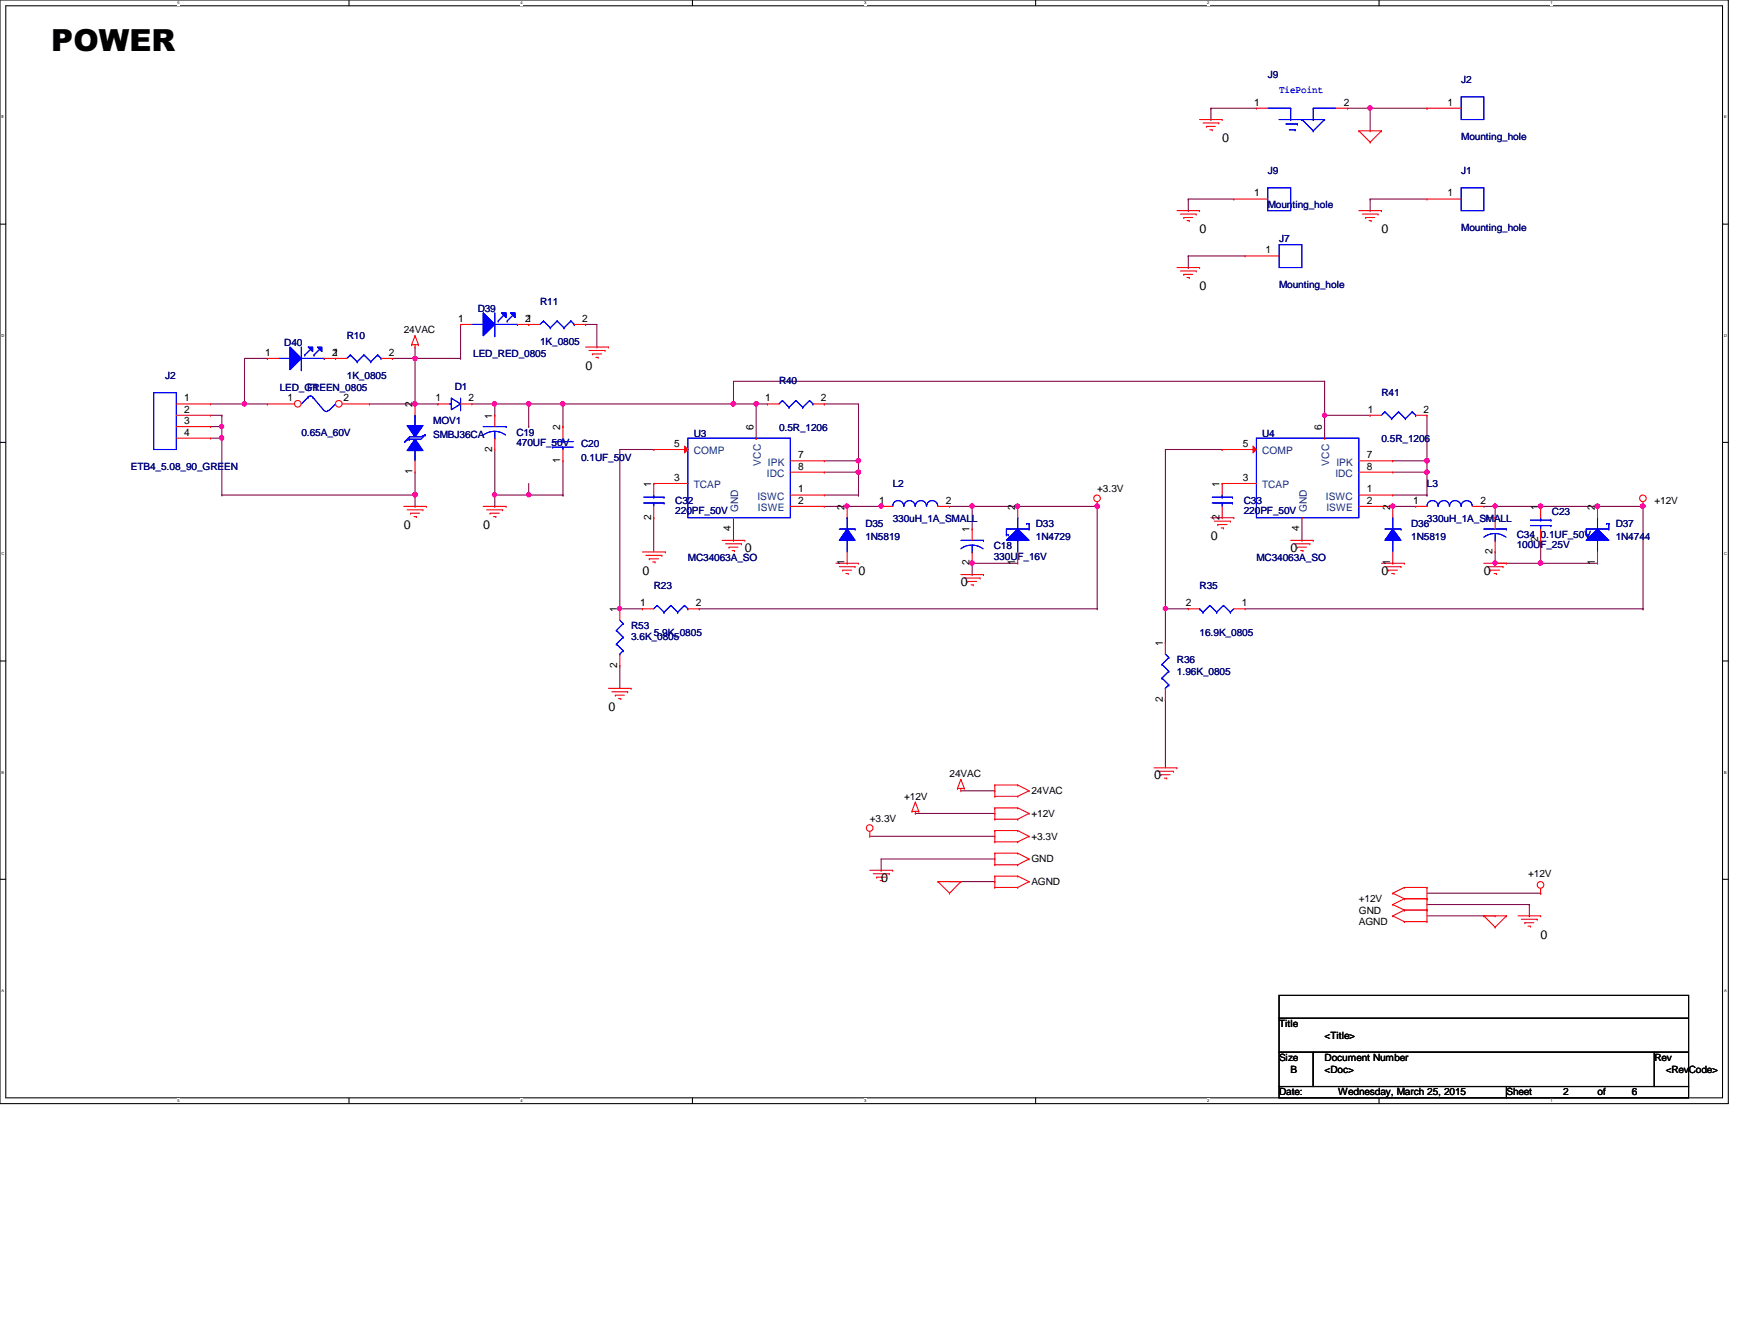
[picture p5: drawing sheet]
<svg xmlns="http://www.w3.org/2000/svg" width="279mm" height="216mm" viewBox="0 0 279 216" stroke-linecap="round" stroke-linejoin="round" font-family="sans-serif">
<path d="M0 0h278v177.4h-278zM.9 .9h276.2v175.6h-276.2z" fill="none" stroke="#000" stroke-width=".17"/>
<g fill="#fff">
<path d="M28.5 .1h.4v.7h-.4z"/>
<path d="M28.5 176.6h.4v.7h-.4z"/>
</g>
<path d="M56.1 0v.9M56.1 176.5v.9" fill="none" stroke="#000" stroke-width=".17"/>
<g fill="#fff">
<path d="M83.7 .1h.4v.7h-.4z"/>
<path d="M83.7 176.6h.4v.7h-.4z"/>
</g>
<path d="M111.4 0v.9M111.4 176.5v.9" fill="none" stroke="#000" stroke-width=".17"/>
<g fill="#fff">
<path d="M139 .1h.3v.7h-.3z"/>
<path d="M139 176.6h.3v.7h-.3z"/>
</g>
<path d="M166.6 0v.9M166.6 176.5v.9" fill="none" stroke="#000" stroke-width=".17"/>
<g fill="#fff">
<path d="M194.2 .1h.3v.7h-.3z"/>
<path d="M194.2 176.6h.3v.7h-.3z"/>
</g>
<path d="M221.8 0v.9M221.8 176.5v.9" fill="none" stroke="#000" stroke-width=".17"/>
<g fill="#fff">
<path d="M249.4 .1h.4v.7h-.4z"/>
<path d="M249.4 176.6h.4v.7h-.4z"/>
<path d="M.3 18.5h.4v.7h-.4z"/>
<path d="M277.3 18.5h.4v.7h-.4z"/>
<path d="M.3 53.6h.4v.7h-.4z"/>
<path d="M277.3 53.6h.5v.7h-.5z"/>
</g>
<path d="M0 36h.9M277.1 36h.9" fill="none" stroke="#000" stroke-width=".17"/>
<g fill="#fff">
<path d="M.3 88.6h.4v.8h-.4z"/>
<path d="M277.3 88.6h.5v.8h-.5z"/>
</g>
<path d="M0 71.1h.9M277.1 71.1h.9" fill="none" stroke="#000" stroke-width=".17"/>
<g fill="#fff">
<path d="M.3 123.8h.4v.7h-.4z"/>
<path d="M277.3 123.8h.4v.7h-.4z"/>
</g>
<path d="M0 106.3h.9M277.1 106.3h.9" fill="none" stroke="#000" stroke-width=".17"/>
<g fill="#fff">
<path d="M.3 158.9h.3v.7h-.3z"/>
<path d="M277.3 158.9h.4v.7h-.4z"/>
</g>
<path d="M0 141.4h.9M277.1 141.4h.9" fill="none" stroke="#000" stroke-width=".17"/>
<path d="M220.4 17.4h9.1M229.5 17.4h.1M33.9 66.8h1.8M35.7 66.8h.1M139.9 134.5h20.1M147.2 130.8h12.8M154.6 127.1h5.4M160 127.1h.1M160 134.5h.1M160 130.8h.1M229.5 143.6h18.3M247.8 143.6h.1" fill="none" stroke="#800040" stroke-width=".17"/>
<circle cx="220.4" cy="17.4" r=".36" fill="#f0f"/>
<circle cx="220.4" cy="17.4" r=".36" fill="none" stroke="#f0f" stroke-width=".17"/>
<path d="M216.7 17.4h3.7M220.4 17.4h.1M220.4 17.4v3.6M220.4 21h.1M39.3 57.6v7.3M39.3 64.9h.1M152.7 141.7h7.3M160 141.7h.1M229.5 147.2h11M240.5 147.2h.1" fill="none" stroke="#800040" stroke-width=".17"/>
<circle cx="39.3" cy="64.9" r=".35" fill="#f0f"/>
<circle cx="39.3" cy="64.9" r=".35" fill="none" stroke="#f0f" stroke-width=".17"/>
<g fill="none" stroke="#800040" stroke-width=".17">
<path d="M194.8 19.2h.1M194.8 17.4v1.8M191.1 33.9h.1M191.1 32v1.9M220.4 32h.1M220.4 32h9.1M39.3 57.6h3.7M43 57.6h.1M191.1 43h.1M191.1 41.1v1.9M33.9 64.9h9.1M39.3 64.9h.1"/>
<path d="M43 64.9h.1M75.9 64.9h3.7M79.6 64.9h.1M141.7 139.9h.1M141.7 138.1v1.8M229.5 145.4h16.5M246 145.4h.1"/>
</g>
<circle cx="79.5" cy="64.9" r=".35" fill="#f0f"/>
<circle cx="79.5" cy="64.9" r=".35" fill="none" stroke="#f0f" stroke-width=".17"/>
<path d="M138.1 79.6h.1M138.1 75.9v3.7M224 75.9h5.5M229.5 75.9h.1" fill="none" stroke="#800040" stroke-width=".17"/>
<circle cx="229.5" cy="75.9" r=".36" fill="#f0f"/>
<circle cx="229.5" cy="75.9" r=".36" fill="none" stroke="#f0f" stroke-width=".17"/>
<path d="M85 64.9h5.6M90.6 64.9h.1M138.1 74.1h.1M138.1 64.9v9.2" fill="none" stroke="#800040" stroke-width=".17"/>
<circle cx="138.1" cy="74.1" r=".37" fill="#f0f"/>
<circle cx="138.1" cy="74.1" r=".37" fill="none" stroke="#f0f" stroke-width=".17"/>
<path d="M90.6 68.6h.1M90.6 64.9v3.7M121.6 70.4h.1M121.6 64.9v5.5M213.1 70.4h.1M213.1 66.8v3.6M224 79.6h5.5M229.5 79.6h.1M132.6 81.4h3.7M136.3 81.4h.1M209.4 86.9h.1M209.4 83.2v3.7" fill="none" stroke="#800040" stroke-width=".17"/>
<circle cx="136.2" cy="81.4" r=".34" fill="#f0f"/>
<circle cx="136.2" cy="81.4" r=".34" fill="none" stroke="#f0f" stroke-width=".17"/>
<path d="M118 64.9h.1M118 61.3v3.6M132.6 79.6h5.5M138.1 79.6h.1M187.5 72.3h9.1M196.6 72.3h.1M229.5 74.1h.1M229.5 66.8v7.3" fill="none" stroke="#800040" stroke-width=".17"/>
<circle cx="229.5" cy="74.1" r=".37" fill="#f0f"/>
<circle cx="229.5" cy="74.1" r=".37" fill="none" stroke="#f0f" stroke-width=".17"/>
<path d="M132.6 75.9h5.5M138.1 75.9h.1M156.4 85h.1M156.4 81.4v3.6" fill="none" stroke="#800040" stroke-width=".17"/>
<circle cx="156.4" cy="81.4" r=".36" fill="#f0f"/>
<circle cx="156.4" cy="81.4" r=".36" fill="none" stroke="#f0f" stroke-width=".17"/>
<path d="M90.6 64.9h27.4M118 64.9h.1" fill="none" stroke="#800040" stroke-width=".17"/>
<circle cx="90.5" cy="64.9" r=".35" fill="#f0f"/>
<circle cx="90.5" cy="64.9" r=".35" fill="none" stroke="#f0f" stroke-width=".17"/>
<circle cx="117.9" cy="64.9" r=".35" fill="#f0f"/>
<circle cx="117.9" cy="64.9" r=".35" fill="none" stroke="#f0f" stroke-width=".17"/>
<path d="M240.5 81.4h7.3M247.8 81.4h.1" fill="none" stroke="#800040" stroke-width=".17"/>
<circle cx="247.8" cy="81.4" r=".36" fill="#f0f"/>
<circle cx="247.8" cy="81.4" r=".36" fill="none" stroke="#f0f" stroke-width=".17"/>
<path d="M118 86.9h.1M118 83.2v3.7M156.4 81.4h7.3M163.7 81.4h.1" fill="none" stroke="#800040" stroke-width=".17"/>
<circle cx="163.7" cy="81.4" r=".34" fill="#f0f"/>
<circle cx="163.7" cy="81.4" r=".34" fill="none" stroke="#f0f" stroke-width=".17"/>
<path d="M118 64.9h3.6M121.6 64.9h.1M132.6 74.1h5.5M138.1 74.1h.1" fill="none" stroke="#800040" stroke-width=".17"/>
<circle cx="121.6" cy="64.9" r=".35" fill="#f0f"/>
<circle cx="121.6" cy="64.9" r=".35" fill="none" stroke="#f0f" stroke-width=".17"/>
<path d="M213.1 66.8h.1M213.1 61.3v5.5M264.3 97.9h.1M264.3 81.4v16.5" fill="none" stroke="#800040" stroke-width=".17"/>
<circle cx="264.2" cy="81.4" r=".34" fill="#f0f"/>
<circle cx="264.2" cy="81.4" r=".34" fill="none" stroke="#f0f" stroke-width=".17"/>
<path d="M66.8 64.9h3.6M70.4 64.9h.1M118 61.3h95.1M213.1 61.3h.1M224 74.1h5.5M229.5 74.1h.1M240.5 83.2h.1M240.5 81.4v1.8" fill="none" stroke="#800040" stroke-width=".17"/>
<circle cx="66.7" cy="64.9" r=".35" fill="#f0f"/>
<circle cx="66.7" cy="64.9" r=".35" fill="none" stroke="#f0f" stroke-width=".17"/>
<path d="M79.6 79.6h5.4M85 79.6h.1" fill="none" stroke="#800040" stroke-width=".17"/>
<circle cx="79.5" cy="79.5" r=".34" fill="#f0f"/>
<circle cx="79.5" cy="79.5" r=".34" fill="none" stroke="#f0f" stroke-width=".17"/>
<circle cx="85" cy="79.5" r=".34" fill="#f0f"/>
<circle cx="85" cy="79.5" r=".34" fill="none" stroke="#f0f" stroke-width=".17"/>
<path d="M79.6 64.9h5.4M85 64.9h.1M132.6 64.9h.1M132.6 64.9h5.5" fill="none" stroke="#800040" stroke-width=".17"/>
<circle cx="85" cy="64.9" r=".35" fill="#f0f"/>
<circle cx="85" cy="64.9" r=".35" fill="none" stroke="#f0f" stroke-width=".17"/>
<path d="M79.6 66.8h.1M79.6 64.9v1.9M85 68.6h.1M85 64.9v3.7M213.1 66.8h7.3M220.4 66.8h.1M229.5 75.9h.1M229.5 74.1v1.8M99.7 97.9h3.6M103.3 97.9h.1M152.7 81.4h3.7M156.4 81.4h.1" fill="none" stroke="#800040" stroke-width=".17"/>
<circle cx="213.1" cy="66.8" r=".34" fill="#f0f"/>
<circle cx="213.1" cy="66.8" r=".34" fill="none" stroke="#f0f" stroke-width=".17"/>
<path d="M99.7 72.3v25.6M99.7 97.9h.1M112.5 97.9h.1M112.5 97.9h64" fill="none" stroke="#800040" stroke-width=".17"/>
<circle cx="99.6" cy="97.8" r=".34" fill="#f0f"/>
<circle cx="99.6" cy="97.8" r=".34" fill="none" stroke="#f0f" stroke-width=".17"/>
<path d="M156.4 92.4h.1M156.4 90.6v1.8M176.5 97.9h.1M176.5 81.4v16.5" fill="none" stroke="#800040" stroke-width=".17"/>
<circle cx="176.5" cy="81.4" r=".34" fill="#f0f"/>
<circle cx="176.5" cy="81.4" r=".34" fill="none" stroke="#f0f" stroke-width=".17"/>
<path d="M121.6 64.9h1.8M123.4 64.9h.1M238.7 81.4h1.8M240.5 81.4h.1" fill="none" stroke="#800040" stroke-width=".17"/>
<circle cx="240.5" cy="81.4" r=".34" fill="#f0f"/>
<circle cx="240.5" cy="81.4" r=".34" fill="none" stroke="#f0f" stroke-width=".17"/>
<path d="M99.7 72.3h5.5M105.2 72.3h.1M138.1 75.9h.1M138.1 74.1v1.8M229.5 79.6h.1M229.5 75.9v3.7M240.5 90.6h.1M240.5 88.7v1.9" fill="none" stroke="#800040" stroke-width=".17"/>
<circle cx="138.1" cy="75.9" r=".36" fill="#f0f"/>
<circle cx="138.1" cy="75.9" r=".36" fill="none" stroke="#f0f" stroke-width=".17"/>
<path d="M63.1 57.6h.1M63.1 57.6h3.7M66.8 57.6h.1M66.8 55.8v1.8" fill="none" stroke="#800040" stroke-width=".17"/>
<circle cx="66.8" cy="57.6" r=".34" fill="#f0f"/>
<circle cx="66.8" cy="57.6" r=".34" fill="none" stroke="#f0f" stroke-width=".17"/>
<path d="M66.8 57.6v7.3M35.7 79.6h31.1M66.8 64.9h.1M66.8 79.6h.1" fill="none" stroke="#800040" stroke-width=".17"/>
<circle cx="66.8" cy="79.5" r=".34" fill="#f0f"/>
<circle cx="66.8" cy="79.5" r=".34" fill="none" stroke="#f0f" stroke-width=".17"/>
<path d="M35.7 68.6h.1M35.7 66.8v1.8M85 79.6h.1M85 77.7v1.9" fill="none" stroke="#800040" stroke-width=".17"/>
<circle cx="35.6" cy="68.6" r=".34" fill="#f0f"/>
<circle cx="35.6" cy="68.6" r=".34" fill="none" stroke="#f0f" stroke-width=".17"/>
<path d="M220.4 33.9h.1M220.4 32v1.9M66.8 79.6h.1M66.8 75.9v3.7M85 79.6h5.6M90.6 79.6h.1M90.6 74.1v5.5M247.8 90.6h.1M247.8 90.6h9.2" fill="none" stroke="#800040" stroke-width=".17"/>
<circle cx="66.8" cy="79.5" r=".34" fill="#f0f"/>
<circle cx="66.8" cy="79.5" r=".34" fill="none" stroke="#f0f" stroke-width=".17"/>
<path d="M194.8 17.4h.1M194.8 17.4h7.3M79.6 79.6h.1M79.6 72.3v9.1M79.6 81.4h.1M156.4 90.6h.1M156.4 90.6h7.3M141.7 138.1h18.3M160 138.1h.1" fill="none" stroke="#800040" stroke-width=".17"/>
<circle cx="156.4" cy="90.5" r=".36" fill="#f0f"/>
<circle cx="156.4" cy="90.5" r=".36" fill="none" stroke="#f0f" stroke-width=".17"/>
<g fill="none" stroke="#800040" stroke-width=".17">
<path d="M191.1 32h.1M191.1 32h7.4M66.8 57.6h7.3M74.1 57.6h.1M74.1 52.2h.1M74.1 52.2v5.4M94.2 52.2h.1M94.2 52.2h1.8v3.6M96 55.8h.1M191.1 41.1h.1M191.1 41.1h9.2M33.9 68.6h1.8"/>
<path d="M33.9 70.4h1.8M35.7 68.6h.1M35.7 70.4h.1M35.7 68.6v1.8M66.8 79.6v1.8M66.8 81.4h.1M246 147.2h.1M246 145.4v1.8"/>
</g>
<circle cx="35.6" cy="70.4" r=".34" fill="#f0f"/>
<circle cx="35.6" cy="70.4" r=".34" fill="none" stroke="#f0f" stroke-width=".17"/>
<path d="M35.7 79.6h.1M35.7 70.4v9.2M187.5 72.3v25.6M187.5 97.9h.1" fill="none" stroke="#800040" stroke-width=".17"/>
<circle cx="187.4" cy="97.8" r=".34" fill="#f0f"/>
<circle cx="187.4" cy="97.8" r=".34" fill="none" stroke="#f0f" stroke-width=".17"/>
<path d="M59.4 64.9h7.4M66.8 64.9h.1M163.7 81.4h12.8M176.5 81.4h.1M187.5 97.9h.1M187.5 97.9h3.6M187.5 97.9v5.4M99.7 107h.1M99.7 107v3.7M187.5 103.3h.1M187.5 112.5h.1M187.5 112.5v10.9" fill="none" stroke="#800040" stroke-width=".17"/>
<circle cx="176.5" cy="81.4" r=".34" fill="#f0f"/>
<circle cx="176.5" cy="81.4" r=".34" fill="none" stroke="#f0f" stroke-width=".17"/>
<path d="M105.2 83.2h.1M105.2 83.2v5.5M224 81.4h.1M224 81.4h3.7" fill="none" stroke="#800040" stroke-width=".17"/>
<circle cx="224" cy="81.4" r=".34" fill="#f0f"/>
<circle cx="224" cy="81.4" r=".34" fill="none" stroke="#f0f" stroke-width=".17"/>
<path d="M136.3 81.4h5.4M141.7 81.4h.1" fill="none" stroke="#800040" stroke-width=".17"/>
<circle cx="141.7" cy="81.4" r=".34" fill="#f0f"/>
<circle cx="141.7" cy="81.4" r=".34" fill="none" stroke="#f0f" stroke-width=".17"/>
<path d="M257 81.4h7.3M264.3 81.4h.1" fill="none" stroke="#800040" stroke-width=".17"/>
<circle cx="264.2" cy="81.4" r=".34" fill="#f0f"/>
<circle cx="264.2" cy="81.4" r=".34" fill="none" stroke="#f0f" stroke-width=".17"/>
<path d="M200.3 97.9h64M247.8 81.4h9.2M257 81.4h.1M264.3 97.9h.1" fill="none" stroke="#800040" stroke-width=".17"/>
<circle cx="256.9" cy="81.4" r=".36" fill="#f0f"/>
<circle cx="256.9" cy="81.4" r=".36" fill="none" stroke="#f0f" stroke-width=".17"/>
<path d="M247.8 90.6h.1M247.8 86.9v3.7" fill="none" stroke="#800040" stroke-width=".17"/>
<circle cx="247.8" cy="90.5" r=".36" fill="#f0f"/>
<circle cx="247.8" cy="90.5" r=".36" fill="none" stroke="#f0f" stroke-width=".17"/>
<path d="M240.5 90.6h.1M240.5 90.6h7.3" fill="none" stroke="#800040" stroke-width=".17"/>
<circle cx="240.5" cy="90.5" r=".34" fill="#f0f"/>
<circle cx="240.5" cy="90.5" r=".34" fill="none" stroke="#f0f" stroke-width=".17"/>
<g fill="none" stroke="#f00" stroke-width=".17">
<path d="M193 19.2h3.6M193.5 19.8h2.5M196 19.8h.1M196.6 19.2h.1M189.3 33.9h3.7M189.9 34.4h2.5M190.4 35h.1M190.4 35h1.5M190.9 35.5h.4M191.3 35.5h.1M192.4 34.4h.1M193 33.9h.1"/>
<path d="M194.1 20.3h.1M194.1 20.3h1.4M194.6 20.9h.4M195 20.9h.1M218.6 21h.1M218.6 33.9h3.6M218.6 21h3.6M218.6 21l1.8 1.9M219.1 34.4h2.6M219.7 35h.1M219.7 35h1.4M220.2 35.5h.4"/>
<path d="M220.4 22.9h.1M220.6 35.5h.1M221.7 34.4h.1M222.2 33.9h.1M222.2 21h.1M222.2 21l-1.8 1.9M66.2 55.4h.1M66.2 55.4h1.1M66.8 55.8h.1M66.8 54h.1M66.8 55.4v.4M66.8 54l-.6 1.4"/>
<path d="M66.8 54l.5 1.4M67.3 55.4h.1M94.2 55.8h3.7M94.7 56.3h2.6M95.3 56.9h.1M95.3 56.9h1.5M95.8 57.4h.4M96.2 57.4h.1M97.3 56.3h.1M97.9 55.8h.1M189.3 43h3.7M189.9 43.6h2.5"/>
<path d="M190.4 44.1h.1M190.4 44.1h1.5M190.9 44.6h.4M191.3 44.6h.1M192.4 43.6h.1M193 43h.1M64.9 81.4h3.7M65.5 82h2.5M66 82.5h.1M66 82.5h1.5M66.6 83.1h.4M67 83.1h.1"/>
<path d="M68 82h.1M68.6 81.4h.1M77.7 81.4h3.7M78.3 82h2.6M78.8 82.5h.1M78.8 82.5h1.5M79.4 83.1h.4M79.8 83.1h.1M80.9 82h.1M81.4 81.4h.1M103.3 88.7h3.7M103.9 89.3h2.6"/>
<path d="M104.4 89.8h.1M104.4 89.8h1.5M105 90.3h.4M105.4 90.3h.1M106.5 89.3h.1M107 88.7h.1M116.2 86.9h3.6M116.7 87.4h2.6M117.3 88h.1M117.3 88h1.4M117.8 88.5h.4M118.2 88.5h.1"/>
<path d="M119.3 87.4h.1M119.8 86.9h.1M134.5 90.6h3.6M135 91.1h2.5M135.6 91.7h.1M135.6 91.7h1.4M136.1 92.2h.3M136.4 92.2h.1M137.5 91.1h.1M138.1 90.6h.1M154.6 92.4h3.6M155.1 92.9h2.5"/>
<path d="M155.7 93.5h.1M155.7 93.5h1.4M156.2 94h.3M156.5 94h.1M157.6 92.9h.1M158.2 92.4h.1M176.5 81.4h.1M176.5 80.7v.7M194.8 83.2h3.7M195.3 83.8h2.6M195.9 84.3h.1M195.9 84.3h1.5"/>
<path d="M196.4 84.9h.4M196.8 84.9h.1M197.9 83.8h.1M198.5 83.2h.1M207.6 86.9h3.6M208.2 87.4h2.5M208.7 88h.1M208.7 88h1.4M209.2 88.5h.4M209.6 88.5h.1M210.7 87.4h.1M211.2 86.9h.1"/>
<path d="M222.2 90.6h3.7M222.8 91.1h2.5M223.3 91.7h.1M223.3 91.7h1.5M223.9 92.2h.3M224.2 92.2h.1M225.3 91.1h.1M225.9 90.6h.1M238.7 90.6h3.6M239.2 91.1h2.6M239.8 91.7h.1M239.8 91.7h1.4"/>
<path d="M240.3 92.2h.4M240.7 92.2h.1M241.8 91.1h.1M242.3 90.6h.1M264.3 81.4h.1M264.3 80.7v.7M97.9 110.7h3.6M98.4 111.2h2.6M99 111.8h.1M99 111.8h1.4M99.5 112.3h.4M99.9 112.3h.1"/>
<path d="M101 111.2h.1M101.5 110.7h.1M139.9 134.5h.1M139.9 139.9h3.7M139.9 133.7v.8M143.6 139.9h.1M146.7 130.4h.1M146.7 130.4h1.1M147.2 130.8h.1M147.2 128.9h.1M147.2 130.4v.4M147.2 128.9l-.5 1.5"/>
<path d="M147.2 128.9l.6 1.5M147.8 130.4h.1M154 126.7h.1M154 126.7h1.1M154.6 127.1h.1M154.6 125.3h.1M154.6 126.7v.4M154.6 125.3l-.6 1.4M154.6 125.3l.5 1.4M155.1 126.7h.1M160 133.5h.1M160 135.3h.1"/>
<path d="M160 129.9h.1M160 131.7h.1M160 126.2h.1M160 128h.1M160 137.2h.1M160 139h.1M160 133.5h3.7M160 126.2v1.8M160 129.9v1.8M160 133.5v1.8M160 137.2v1.8M160 135.3h3.7"/>
<path d="M160 129.9h3.7M160 131.7h3.7M160 126.2h3.7M160 128h3.7M160 137.2h3.7M160 139h3.7M163.7 133.5h.1M163.7 135.3h.1M163.7 129.9h.1M163.7 131.7h.1M163.7 126.2h.1M163.7 128h.1"/>
<path d="M163.7 137.2h.1M163.7 139h.1M163.7 133.5l1.8 1M163.7 129.9l1.8 .9M163.7 126.2l1.8 .9M163.7 137.2l1.8 .9M165.5 134.5h.1M165.5 130.8h.1M165.5 127.1h.1M165.5 138.1h.1M165.5 134.5l-1.8 .8M165.5 130.8l-1.8 .9"/>
<path d="M165.5 127.1l-1.8 .9M165.5 138.1l-1.8 .9M185.6 123.4h3.7M186.2 124h2.6M186.7 124.5h.1M186.7 124.5h1.5M187.3 125.1h.4M187.7 125.1h.1M188.8 124h.1M189.3 123.4h.1M140.5 140.5h2.5M141 141h.1"/>
<path d="M141 141h1.5M141.6 141.6h.3M141.9 141.6h.1M143 140.5h.1M150.9 141.7h.1M150.9 141.7h3.7M150.9 141.7l1.8 1.9M152.7 143.6h.1M154.6 141.7h.1M154.6 141.7l-1.9 1.9M160 140.8h.1M160 142.7h.1"/>
<path d="M160 140.8v1.9M160 142.7h3.7M160 140.8h3.7M163.7 140.8h.1M163.7 142.7h.1M163.7 140.8l1.8 .9M165.5 141.7h.1M165.5 141.7l-1.8 1M224 143.6h.1M224 147.2h.1M224 145.4h.1M224 143.6l1.9 .9"/>
<path d="M224 147.2l1.9 1M224 145.4l1.9 .9M225.9 142.7h.1M225.9 144.5h.1M225.9 146.3h.1M225.9 148.2h.1M225.9 142.7l-1.9 .9M225.9 142.7h3.6M225.9 144.5h3.6M225.9 146.3l-1.9 .9M225.9 146.3h3.6M225.9 148.2h3.6"/>
<path d="M225.9 144.5l-1.9 .9M229.5 142.7h.1M229.5 144.5h.1M229.5 146.3h.1M229.5 148.2h.1M229.5 142.7v5.5M238.7 147.2h.1M238.7 147.2h3.6M238.7 147.2l1.8 1.9M240.5 149.1h.1M242.3 147.2h.1M242.3 147.2l-1.8 1.9"/>
<path d="M244.2 147.2h3.6M244.7 147.8h2.6M245.3 148.3h.1M245.3 148.3h1.4M245.8 148.9h.4M246.2 148.9h.1M247.3 147.8h.1M247.8 147.2h.1M247.8 143.6h.1M247.8 142.8v.8"/>
<circle cx="176.5" cy="80.1" r=".54"/>
<circle cx="264.3" cy="80.1" r=".54"/>
<circle cx="139.9" cy="133.1" r=".54"/>
<circle cx="247.8" cy="142.3" r=".54"/>
</g>
<path d="M205.7 160h65.9v3.7h-65.9zM205.7 163.7h65.9v5.5h-65.9zM205.7 169.2h5.5v5.5h-5.5zM205.7 174.7h36.6v1.8h-36.6zM211.2 169.2h54.9v5.5h-54.9zM242.3 174.7h29.3v1.8h-29.3zM266.1 169.2h5.5v5.5h-5.5z" fill="none" stroke="#000" stroke-width=".17"/>
<path d="M202.1 70.4h16.5v12.8h-16.5z" fill="none" stroke="#00f" stroke-width=".17"/>
<path d="M201.5 71.7l.6 .6-.6 .5z" fill="#f00"/>
<g fill="none" stroke="#f00" stroke-width=".17">
<path d="M28.4 64.9h5.5M28.4 66.8h5.5M28.4 68.6h5.5M28.4 70.4h5.5M33.9 64.9h.1M33.9 66.8h.1M33.9 68.6h.1M33.9 70.4h.1M123.4 64.9h.1M123.4 64.9h1.9M130.8 64.9h1.8M132.6 64.9h.1"/>
<path d="M196.6 72.3h.1M196.6 77.7h.1M196.6 72.3h5.5M196.6 77.7h5.5M201.5 71.7l.6 .6-.6 .5zM213.1 70.4h.1M218.6 74.1h5.4M218.6 75.9h5.4M218.6 79.6h5.4M224 74.1h.1M224 75.9h.1M224 79.6h.1"/>
<path d="M209.4 83.2h.1M218.6 81.4h5.4M224 81.4h.1M240.5 83.2h.1M240.5 88.7h.1M240.5 83.2v1.8M240.5 86.9v1.8"/>
</g>
<g fill="none" stroke="#00f" stroke-width=".17">
<path d="M24.7 63.1h3.7v9.2h-3.7zM110.7 70.4h16.4v12.8h-16.4zM125.9 64.4h.1M125.9 64.4l-.6 .5M125.9 64.4l1 1.1M126.9 65.5h.1M128 64.4h.1M128 64.4l-1.1 1.1M128 64.4l1.1 1.1M129.1 65.5h.1M130.2 64.4h.1M130.2 64.4l-1.1 1.1"/>
<path d="M130.2 64.4l.6 .5M130.8 64.9h.1M238.7 85h3.6M240.5 86.9h.1M240.5 85.8l.7 .1 1 .5M240.5 85.8l-.8 .1-1 .5M240.5 85.8v1.1M242.3 85h.1"/>
</g>
<path d="M110.1 71.7l.6 .6-.6 .5z" fill="#f00"/>
<g fill="none" stroke="#f00" stroke-width=".17">
<path d="M70.4 64.9h.1M70.4 64.9h1.9M74.1 64.9h1.8M75.9 64.9h.1M105.2 72.3h.1M105.2 77.7h.1M105.2 72.3h5.5M105.2 77.7h5.5M110.1 71.7l.6 .6-.6 .5zM121.6 70.4h.1M127.1 74.1h5.5M127.1 75.9h5.5"/>
<path d="M127.1 79.6h5.5M132.6 74.1h.1M132.6 75.9h.1M132.6 79.6h.1M99.7 97.9h.1M99.7 97.9v1.8M103.3 97.9h.1M103.3 97.9h1.9M110.7 97.9h1.8M112.5 97.9h.1M118 83.2h.1M127.1 81.4h5.5"/>
<path d="M132.6 81.4h.1M141.7 81.4h.1M141.7 81.4h1.9M150.9 81.4h1.8M152.7 81.4h.1M99.7 107h.1M99.7 105.2v1.8"/>
</g>
<g fill="none" stroke="#00f" stroke-width=".17">
<path d="M72.3 64.9h.3M72.6 64l1.5 .9-1.5 1zM72.6 64.9h.1M74.1 65.9h.1M74.1 64v1.9M99.7 99.7l.5 .5M105.7 97.3h.1M105.7 97.3l-.5 .6M105.7 97.3l1.1 1.1M106.8 98.4h.1M107.9 97.3h.1M107.9 97.3l-1.1 1.1"/>
<path d="M107.9 97.3l1.1 1.1M109 98.4h.1M110.1 97.3h.1M110.1 97.3l-1.1 1.1M110.1 97.3l.6 .6M110.7 97.9h.1M145.4 81.4a.89 .89 0 0 0-.9-.9 .89 .89 0 0 0-.9 .9M147.2 81.4a.89 .89 0 0 0-.9-.9 .89 .89 0 0 0-.9 .9M149 81.4a.89 .89 0 0 0-.9-.9 .89 .89 0 0 0-.9 .9M150.8 81.4a.89 .89 0 0 0-.9-.9 .89 .89 0 0 0-.8 .9M99.1 101.3h.1M99.1 103.5h.1"/>
<path d="M99.1 101.3l1.1 1.1M99.1 103.5l1.1 1.1M99.7 105.2h.1M100.2 100.2h.1M100.2 102.4h.1M100.2 104.6h.1M100.2 100.2l-1.1 1.1M100.2 102.4l-1.1 1.1M100.2 104.6l-.5 .6"/>
</g>
<path d="M46.7 55.8l1.8 1.8-1.8 1.8z" fill="#00f"/>
<path d="M46.7 55.8l1.8 1.8-1.8 1.8z" fill="none" stroke="#00f" stroke-width=".17"/>
<path d="M49.6 55.8h.7v.7z" fill="#00f"/>
<path d="M49.6 55.8h.7v.7z" fill="none" stroke="#00f" stroke-width=".17"/>
<path d="M51.1 55.8h.7v.7z" fill="#00f"/>
<path d="M44.8 57.6h1.9M46.7 57.6h.1M48.5 59.4h.1M48.5 55.8v3.6M48.5 57.6h3.7M49 57.1h.1M50 56.2l-1 .9M50.5 57.1h.1M51.1 55.8h.7v.7zM51.4 56.2l-.9 .9M52.2 57.6h.1" fill="none" stroke="#00f" stroke-width=".17"/>
<path d="M46.7 55.8l1.8 1.8-1.8 1.8z" fill="#00f"/>
<path d="M46.7 55.8l1.8 1.8-1.8 1.8z" fill="none" stroke="#00f" stroke-width=".17"/>
<path d="M49.6 55.8h.7v.7z" fill="#00f"/>
<path d="M49.6 55.8h.7v.7z" fill="none" stroke="#00f" stroke-width=".17"/>
<path d="M51.1 55.8h.7v.7z" fill="#00f"/>
<g fill="none" stroke="#00f" stroke-width=".17">
<path d="M203.9 17.4h3.7M205.7 19.2h7.4M206.8 19.9h1.9M207.6 17.4h.1M207.6 19.2h.1M207.6 17.4v1.8M208.7 19.9h.1M209.4 19.2h.1M209.4 19.2l1.8 1.8M211.2 17.4h.1M211.2 19.2h.1M211.2 17.4h3.7"/>
<path d="M211.2 17.4v1.8M213.1 19.2h.1M213.1 19.2l-1.9 1.8M203.9 30.2h3.7v3.7h-3.7zM207.4 20.9h.9M208.3 20.9h.1M211.2 21h.1M44.8 57.6h1.9M46.7 57.6h.1M48.5 59.4h.1M48.5 55.8v3.6M48.5 57.6h3.7"/>
<path d="M49 57.1h.1M50 56.2l-1 .9M50.5 57.1h.1M51.1 55.8h.7v.7zM51.4 56.2l-.9 .9M52.2 57.6h.1M87.4 51.6h.1M87.4 51.6l-.5 .6M87.4 51.6l1.1 1.1M88.5 52.7h.1M89.6 51.6h.1M89.6 51.6l-1.1 1.1"/>
<path d="M89.6 51.6l1.1 1.1M90.7 52.7h.1M91.8 51.6h.1M91.8 51.6l-1.1 1.1M91.8 51.6l.6 .6M92.4 52.2h.1M66.8 72.3h.1M66.8 66.8h.1M66.8 66.8v1.8M66.8 72.3v1.8M88.9 71h.1M88.9 71.9h.1"/>
<path d="M88.9 71h3.3M88.9 71.9h3.3M90.6 71.9h.1M90.6 71h.1M90.6 70.4v.6M90.6 71.9v.4M103.5 79.9h3.3M105.2 79.9h.1M105.2 79.6v.3M106.8 79.9h.1M103.5 80.9h3.3M105.2 80.9h.1"/>
<path d="M105.2 80.9v.5M106.8 80.9h.1M154.6 86.9h3.6M156.4 88.7h.1M156.4 87.6l.7 .1 1 .5M156.4 87.6l-1.2 .2-.6 .4M156.4 87.6v1.1M158.2 86.9h.1M231.3 81.4a.89 .89 0 0 0-.9-.9 .89 .89 0 0 0-.9 .9M233.1 81.4a.89 .89 0 0 0-.9-.9 .89 .89 0 0 0-.8 .9M235 81.4a.91 .91 0 0 0-.9-.9 .91 .91 0 0 0-.9 .9M236.8 81.4a.89 .89 0 0 0-.9-.9 .89 .89 0 0 0-.9 .9"/>
<path d="M246.2 84.5h3.3M246.2 83.6h3.3M247.8 83.6h.1M247.8 84.5h.1M247.8 83.2v.4M247.8 84.5v.5M249.5 84.5h.1M249.5 83.6h.1"/>
</g>
<g fill="none" stroke="#f00" stroke-width=".17">
<path d="M202.1 17.4h.1M202.1 17.4h1.8M214.9 17.4h1.8M216.7 17.4h.1M198.5 32h.1M198.5 32h5.4M43 57.6h.1M43 57.6h1.8M52.2 57.6h1.8M54 57.6h.1M85 52.2h.1M85 52.2h1.9"/>
<path d="M92.4 52.2h1.8M94.2 52.2h.1M90.6 74.1h.1M90.6 68.6h.1M90.6 68.6v1.8M90.6 72.3v1.8M105.2 77.7h.1M105.2 77.7v1.9M105.2 83.2h.1M105.2 81.4v1.8M156.4 85h.1M156.4 90.6h.1"/>
<path d="M156.4 85v1.9M156.4 88.7v1.9M227.7 81.4h.1M227.7 81.4h1.8M236.9 81.4h1.8M238.7 81.4h.1M247.8 81.4h.1M247.8 86.9h.1M247.8 81.4v1.8M247.8 85v1.9"/>
</g>
<path d="M66.8 70.6l1.2 1.8h-2.5z" fill-rule="evenodd" fill="#00f"/>
<path d="M66.8 70.6l1.2 1.8h-2.5z" fill="none" stroke="#00f" stroke-width=".17"/>
<path d="M65.5 68.4h2.5l-1.2 1.8z" fill-rule="evenodd" fill="#00f"/>
<g fill="none" stroke="#00f" stroke-width=".17">
<path d="M65.1 71h.1M65.5 68.4h2.5l-1.2 1.8zM65.9 70.2h.1M65.9 70.6h.1M65.9 70.2l-.8 .8M65.9 70.6l-.8 .4M66.8 72.3h.1M66.8 66.8h.1M66.8 66.8v1.8M66.8 72.3v1.8M68.4 69.9h.1M68.4 69.9l-.7 .3h-1.8"/>
<path d="M68.4 69.9l-.7 .7h-1.8"/>
</g>
<path d="M66.8 70.6l1.2 1.8h-2.5z" fill-rule="evenodd" fill="#00f"/>
<path d="M66.8 70.6l1.2 1.8h-2.5z" fill="none" stroke="#00f" stroke-width=".17"/>
<path d="M65.5 68.4h2.5l-1.2 1.8z" fill-rule="evenodd" fill="#00f"/>
<g fill="none" stroke="#00f" stroke-width=".17">
<path d="M65.1 71h.1M65.5 68.4h2.5l-1.2 1.8zM65.9 70.2h.1M65.9 70.6h.1M65.9 70.2l-.8 .8M65.9 70.6l-.8 .4M68.4 69.9h.1M68.4 69.9l-.7 .3h-1.8M68.4 69.9l-.7 .7h-1.8M195 79.9h3.2M196.6 79.9h.1M196.6 79.6v.3"/>
<path d="M198.2 79.9h.1M135 85h2.5M136.3 86.9h.1M136.3 83.2h.1M136.3 83.2v1.8M136.3 86.9v1.8M137.5 85h.1M195 80.9h3.2M196.6 80.9h.1M196.6 80.9v.5M198.2 80.9h.1"/>
</g>
<path d="M66.8 75.9h.1M66.8 64.9h.1M66.8 64.9v1.9M66.8 74.1v1.8M196.6 77.7h.1M196.6 77.7v1.9M196.6 83.2h.1M196.6 81.4v1.8" fill="none" stroke="#f00" stroke-width=".17"/>
<path d="M136.3 85l1.2 1.9h-2.5z" fill-rule="evenodd" fill="#00f"/>
<path d="M135 85h2.5M136.3 85l1.2 1.9h-2.5zM136.3 86.9h.1M136.3 83.2h.1M136.3 83.2v1.8M136.3 86.9v1.8M137.5 85h.1" fill="none" stroke="#00f" stroke-width=".17"/>
<path d="M136.3 85l1.2 1.9h-2.5z" fill-rule="evenodd" fill="#00f"/>
<path d="M136.3 85l1.2 1.9h-2.5z" fill="none" stroke="#00f" stroke-width=".17"/>
<path d="M136.3 90.6h.1M136.3 81.4h.1M136.3 81.4v1.8M136.3 88.7v1.9" fill="none" stroke="#f00" stroke-width=".17"/>
<path d="M77.7 50.3l1.9 1.9-1.9 1.8z" fill="#00f"/>
<path d="M77.7 50.3l1.9 1.9-1.9 1.8z" fill="none" stroke="#00f" stroke-width=".17"/>
<path d="M80.7 50.3h.7v.8z" fill="#00f"/>
<path d="M80.7 50.3h.7v.8z" fill="none" stroke="#00f" stroke-width=".17"/>
<path d="M82.1 50.3h.7v.8z" fill="#00f"/>
<path d="M75.9 52.2h1.8M77.7 52.2h.1M79.6 54h.1M79.6 50.3v3.7M79.6 52.2h3.6M80.1 51.6h.1M81 50.7l-.9 .9M81.6 51.6h.1M82.1 50.3h.7v.8zM82.5 50.7l-.9 .9M83.2 52.2h.1" fill="none" stroke="#00f" stroke-width=".17"/>
<path d="M77.7 50.3l1.9 1.9-1.9 1.8z" fill="#00f"/>
<path d="M77.7 50.3l1.9 1.9-1.9 1.8z" fill="none" stroke="#00f" stroke-width=".17"/>
<path d="M80.7 50.3h.7v.8z" fill="#00f"/>
<path d="M80.7 50.3h.7v.8z" fill="none" stroke="#00f" stroke-width=".17"/>
<path d="M82.1 50.3h.7v.8z" fill="#00f"/>
<g fill="none" stroke="#00f" stroke-width=".17">
<path d="M75.9 52.2h1.8M77.7 52.2h.1M79.6 54h.1M79.6 50.3v3.7M79.6 52.2h3.6M80.1 51.6h.1M81 50.7l-.9 .9M81.6 51.6h.1M82.1 50.3h.7v.8zM82.5 50.7l-.9 .9M83.2 52.2h.1M49.5 63.8l.4-.1 .4 .1"/>
<path d="M49.6 63.8h.1M49.6 63.8l-1.1 1.1M50.3 63.8h.1M50.3 63.8l1.9 2.2M52.8 66l-.3 .2-.3-.2M54 64.9h.1M54 64.9l-1.1 1.1M193 97.9h.1M193 97.9l.5 .5M193.5 98.4h.1M194.6 97.3h.1M194.6 97.3l1.1 1.1"/>
<path d="M194.6 97.3l-1.1 1.1M195.7 98.4h.1M196.8 97.3h.1M196.8 97.3l1.1 1.1M196.8 97.3l-1.1 1.1M197.9 98.4h.1M198.5 97.9l-.6 .5M186.9 106.8h.1M186.9 109h.1M186.9 106.8l1.1 1.1M186.9 109l1.1 1.1M187.5 110.7h.1"/>
<path d="M187.5 105.2l.5 .5M188 105.7h.1M188 107.9h.1M188 110.1h.1M188 105.7l-1.1 1.1M188 107.9l-1.1 1.1M188 110.1l-.5 .6"/>
</g>
<path d="M74.1 52.2h.1M74.1 52.2h1.8M83.2 52.2h1.8M85 52.2h.1M191.1 97.9h.1M191.1 97.9h1.9M198.5 97.9h1.8M200.3 97.9h.1M187.5 103.3h.1M187.5 112.5h.1M187.5 103.3v1.9M187.5 110.7v1.8" fill="none" stroke="#f00" stroke-width=".17"/>
<circle cx="47.9" cy="64.9" r=".54" fill="#fff"/>
<g fill="none" stroke="#f00" stroke-width=".17">
<path d="M43 64.9h.1M43 64.9h4.4"/>
<circle cx="47.9" cy="64.9" r=".54"/>
</g>
<circle cx="54.5" cy="64.9" r=".54" fill="#fff"/>
<g fill="none" stroke="#f00" stroke-width=".17">
<path d="M55.1 64.9h4.3M59.4 64.9h.1"/>
<circle cx="54.5" cy="64.9" r=".54"/>
</g>
<path d="M257 85l1.8 1.9h-3.7z" fill="#00f"/>
<g fill="none" stroke="#00f" stroke-width=".17">
<path d="M255.1 86h.1M255.1 86h.4M255.5 86h.1M257 85l1.8 1.9h-3.7zM257 86.9h.1M257 83.2h.1M257 83.2v1.8M257 86.9v1.8M258.4 84.2h.1M258.4 84.2h.4M258.8 85h.1M258.8 84.2h.1"/>
<path d="M258.8 85h-3.7v1M258.8 84.2v.8"/>
</g>
<path d="M257 85l1.8 1.9h-3.7z" fill="#00f"/>
<g fill="none" stroke="#00f" stroke-width=".17">
<path d="M222.8 85h2.5M224 86.9h.1M224 83.2h.1M224 83.2v1.8M224 86.9v1.8M225.3 85h.1M255.1 86h.1M255.1 86h.4M255.5 86h.1M257 85l1.8 1.9h-3.7zM257 86.9h.1M257 83.2h.1"/>
<path d="M257 83.2v1.8M257 86.9v1.8M258.4 84.2h.1M258.4 84.2h.4M258.8 85h.1M258.8 84.2h.1M258.8 85h-3.7v1M258.8 84.2v.8"/>
</g>
<path d="M257 90.6h.1M257 81.4h.1M257 81.4v1.8M257 88.7v1.9" fill="none" stroke="#f00" stroke-width=".17"/>
<path d="M224 85l1.3 1.9h-2.5z" fill-rule="evenodd" fill="#00f"/>
<path d="M222.8 85h2.5M224 85l1.3 1.9h-2.5zM224 86.9h.1M224 83.2h.1M224 83.2v1.8M224 86.9v1.8M225.3 85h.1" fill="none" stroke="#00f" stroke-width=".17"/>
<path d="M224 85l1.3 1.9h-2.5z" fill-rule="evenodd" fill="#00f"/>
<g fill="none" stroke="#00f" stroke-width=".17">
<path d="M235 15.6h3.7v3.6h-3.7zM205.7 39.3h3.7v3.7h-3.7zM235 30.2h3.7v3.7h-3.7zM56.3 57.1h.1M56.3 57.1l-.5 .5M56.3 57.1l1.1 1.1M57.4 58.2h.1M58.5 57.1h.1M58.5 57.1l-1.1 1.1M58.5 57.1l1.1 1.1M59.6 58.2h.1M60.7 57.1h.1"/>
<path d="M60.7 57.1l-1.1 1.1M60.7 57.1l.6 .5M61.3 57.6h.1M77.7 68.6h3.7M79.6 70.4h.1M79.6 69.3l.7 .1 1 .5M79.6 69.3l-.8 .1-1.1 .5M79.6 69.3v1.1M81.4 68.6h.1M222.8 66.2h.1M222.8 66.2l-.6 .6M222.8 66.2l1.1 1.1"/>
<path d="M223.9 67.3h.1M225 66.2h.1M225 66.2l-1.1 1.1M225 66.2l1.1 1.1M226.1 67.3h.1M227.2 66.2h.1M227.2 66.2l-1.1 1.1M227.2 66.2l.5 .6M227.7 66.8h.1M224 85l1.3 1.9h-2.5z"/>
</g>
<g fill="none" stroke="#f00" stroke-width=".17">
<path d="M229.5 17.4h.1M229.5 17.4h5.5M229.5 32h.1M229.5 32h5.5M54 57.6h.1M54 57.6h1.8M61.3 57.6h1.8M63.1 57.6h.1M200.3 41.1h.1M200.3 41.1h5.4M79.6 66.8h.1M79.6 72.3h.1"/>
<path d="M79.6 66.8v1.8M79.6 70.4v1.9M220.4 66.8h.1M220.4 66.8h1.8M227.7 66.8h1.8M229.5 66.8h.1M224 90.6h.1M224 81.4h.1M224 81.4v1.8M224 88.7v1.9"/>
</g>
<path d="M163.7 85l1.8 1.9h-3.6z" fill="#00f"/>
<g fill="none" stroke="#00f" stroke-width=".17">
<path d="M161.9 86h.1M161.9 86h.3M162.2 86h.1M163.7 85l1.8 1.9h-3.6zM163.7 86.9h.1M163.7 83.2h.1M163.7 83.2v1.8M163.7 86.9v1.8M165.1 84.2h.1M165.1 84.2h.4M165.5 85h.1M165.5 84.2h.1"/>
<path d="M165.5 85h-3.6v1M165.5 84.2v.8"/>
</g>
<path d="M163.7 85l1.8 1.9h-3.6z" fill="#00f"/>
<g fill="none" stroke="#00f" stroke-width=".17">
<path d="M161.9 86h.1M161.9 86h.3M162.2 86h.1M163.7 85l1.8 1.9h-3.6zM163.7 86.9h.1M163.7 83.2h.1M163.7 83.2v1.8M163.7 86.9v1.8M165.1 84.2h.1M165.1 84.2h.4M165.5 85h.1M165.5 84.2h.1"/>
<path d="M165.5 85h-3.6v1M165.5 84.2v.8"/>
</g>
<path d="M163.7 90.6h.1M163.7 81.4h.1M163.7 81.4v1.8M163.7 88.7v1.9" fill="none" stroke="#f00" stroke-width=".17"/>
<circle cx="220.4" cy="17.4" r=".36" fill="#f0f"/>
<circle cx="220.4" cy="17.4" r=".36" fill="none" stroke="#f0f" stroke-width=".17"/>
<circle cx="39.3" cy="64.9" r=".35" fill="#f0f"/>
<circle cx="39.3" cy="64.9" r=".35" fill="none" stroke="#f0f" stroke-width=".17"/>
<circle cx="79.5" cy="64.9" r=".35" fill="#f0f"/>
<circle cx="79.5" cy="64.9" r=".35" fill="none" stroke="#f0f" stroke-width=".17"/>
<circle cx="229.5" cy="75.9" r=".36" fill="#f0f"/>
<circle cx="229.5" cy="75.9" r=".36" fill="none" stroke="#f0f" stroke-width=".17"/>
<circle cx="138.1" cy="74.1" r=".37" fill="#f0f"/>
<circle cx="138.1" cy="74.1" r=".37" fill="none" stroke="#f0f" stroke-width=".17"/>
<circle cx="136.2" cy="81.4" r=".34" fill="#f0f"/>
<circle cx="136.2" cy="81.4" r=".34" fill="none" stroke="#f0f" stroke-width=".17"/>
<circle cx="229.5" cy="74.1" r=".37" fill="#f0f"/>
<circle cx="229.5" cy="74.1" r=".37" fill="none" stroke="#f0f" stroke-width=".17"/>
<circle cx="156.4" cy="81.4" r=".36" fill="#f0f"/>
<circle cx="156.4" cy="81.4" r=".36" fill="none" stroke="#f0f" stroke-width=".17"/>
<circle cx="90.5" cy="64.9" r=".35" fill="#f0f"/>
<circle cx="90.5" cy="64.9" r=".35" fill="none" stroke="#f0f" stroke-width=".17"/>
<circle cx="117.9" cy="64.9" r=".35" fill="#f0f"/>
<circle cx="117.9" cy="64.9" r=".35" fill="none" stroke="#f0f" stroke-width=".17"/>
<circle cx="247.8" cy="81.4" r=".36" fill="#f0f"/>
<circle cx="247.8" cy="81.4" r=".36" fill="none" stroke="#f0f" stroke-width=".17"/>
<circle cx="163.7" cy="81.4" r=".34" fill="#f0f"/>
<circle cx="163.7" cy="81.4" r=".34" fill="none" stroke="#f0f" stroke-width=".17"/>
<circle cx="121.6" cy="64.9" r=".35" fill="#f0f"/>
<circle cx="121.6" cy="64.9" r=".35" fill="none" stroke="#f0f" stroke-width=".17"/>
<circle cx="264.2" cy="81.4" r=".34" fill="#f0f"/>
<circle cx="264.2" cy="81.4" r=".34" fill="none" stroke="#f0f" stroke-width=".17"/>
<circle cx="66.7" cy="64.9" r=".35" fill="#f0f"/>
<circle cx="66.7" cy="64.9" r=".35" fill="none" stroke="#f0f" stroke-width=".17"/>
<circle cx="79.5" cy="79.5" r=".34" fill="#f0f"/>
<circle cx="79.5" cy="79.5" r=".34" fill="none" stroke="#f0f" stroke-width=".17"/>
<circle cx="85" cy="79.5" r=".34" fill="#f0f"/>
<circle cx="85" cy="79.5" r=".34" fill="none" stroke="#f0f" stroke-width=".17"/>
<circle cx="85" cy="64.9" r=".35" fill="#f0f"/>
<circle cx="85" cy="64.9" r=".35" fill="none" stroke="#f0f" stroke-width=".17"/>
<circle cx="213.1" cy="66.8" r=".34" fill="#f0f"/>
<circle cx="213.1" cy="66.8" r=".34" fill="none" stroke="#f0f" stroke-width=".17"/>
<circle cx="99.6" cy="97.8" r=".34" fill="#f0f"/>
<circle cx="99.6" cy="97.8" r=".34" fill="none" stroke="#f0f" stroke-width=".17"/>
<circle cx="176.5" cy="81.4" r=".34" fill="#f0f"/>
<circle cx="176.5" cy="81.4" r=".34" fill="none" stroke="#f0f" stroke-width=".17"/>
<circle cx="240.5" cy="81.4" r=".34" fill="#f0f"/>
<circle cx="240.5" cy="81.4" r=".34" fill="none" stroke="#f0f" stroke-width=".17"/>
<circle cx="138.1" cy="75.9" r=".36" fill="#f0f"/>
<circle cx="138.1" cy="75.9" r=".36" fill="none" stroke="#f0f" stroke-width=".17"/>
<circle cx="66.8" cy="57.6" r=".34" fill="#f0f"/>
<circle cx="66.8" cy="57.6" r=".34" fill="none" stroke="#f0f" stroke-width=".17"/>
<circle cx="66.8" cy="79.5" r=".34" fill="#f0f"/>
<circle cx="66.8" cy="79.5" r=".34" fill="none" stroke="#f0f" stroke-width=".17"/>
<circle cx="35.6" cy="68.6" r=".34" fill="#f0f"/>
<circle cx="35.6" cy="68.6" r=".34" fill="none" stroke="#f0f" stroke-width=".17"/>
<circle cx="66.8" cy="79.5" r=".34" fill="#f0f"/>
<circle cx="66.8" cy="79.5" r=".34" fill="none" stroke="#f0f" stroke-width=".17"/>
<circle cx="156.4" cy="90.5" r=".36" fill="#f0f"/>
<circle cx="156.4" cy="90.5" r=".36" fill="none" stroke="#f0f" stroke-width=".17"/>
<circle cx="35.6" cy="70.4" r=".34" fill="#f0f"/>
<circle cx="35.6" cy="70.4" r=".34" fill="none" stroke="#f0f" stroke-width=".17"/>
<circle cx="187.4" cy="97.8" r=".34" fill="#f0f"/>
<circle cx="187.4" cy="97.8" r=".34" fill="none" stroke="#f0f" stroke-width=".17"/>
<circle cx="176.5" cy="81.4" r=".34" fill="#f0f"/>
<circle cx="176.5" cy="81.4" r=".34" fill="none" stroke="#f0f" stroke-width=".17"/>
<circle cx="224" cy="81.4" r=".34" fill="#f0f"/>
<circle cx="224" cy="81.4" r=".34" fill="none" stroke="#f0f" stroke-width=".17"/>
<circle cx="141.7" cy="81.4" r=".34" fill="#f0f"/>
<circle cx="141.7" cy="81.4" r=".34" fill="none" stroke="#f0f" stroke-width=".17"/>
<circle cx="264.2" cy="81.4" r=".34" fill="#f0f"/>
<circle cx="264.2" cy="81.4" r=".34" fill="none" stroke="#f0f" stroke-width=".17"/>
<circle cx="256.9" cy="81.4" r=".36" fill="#f0f"/>
<circle cx="256.9" cy="81.4" r=".36" fill="none" stroke="#f0f" stroke-width=".17"/>
<circle cx="247.8" cy="90.5" r=".36" fill="#f0f"/>
<circle cx="247.8" cy="90.5" r=".36" fill="none" stroke="#f0f" stroke-width=".17"/>
<circle cx="240.5" cy="90.5" r=".34" fill="#f0f"/>
<circle cx="240.5" cy="90.5" r=".34" fill="none" stroke="#f0f" stroke-width=".17"/>
<text font-size="4.9" x="8.3" y="8.2">POWER</text>
<g font-size="2">
<text x="196.6" y="22.9">0</text>
<text x="193" y="37.5">0</text>
<text x="222.2" y="37.5">0</text>
<text x="193" y="46.7">0</text>
<text x="94.2" y="59.4">0</text>
<text x="64.9" y="85">0</text>
<text x="77.7" y="85">0</text>
<text x="119.8" y="88.7">0</text>
<text x="194.8" y="86.9">0</text>
<text x="207.6" y="88.7">0</text>
<text x="103.3" y="92.4">0</text>
<text x="138.1" y="92.4">0</text>
<text x="154.6" y="94.2">0</text>
<text x="222.2" y="92.4">0</text>
<text x="238.7" y="92.4">0</text>
<text x="97.9" y="114.3">0</text>
<text x="185.6" y="125.3">0</text>
<text x="141.7" y="141.7">0</text>
<text x="247.8" y="150.9">0</text>
</g>
<g font-size="1.7">
<text x="201.7" y="17">1</text>
<text x="216.2" y="17">2</text>
<text x="232.8" y="17">1</text>
<text x="201.7" y="31.6">1</text>
<text x="232.8" y="31.6">1</text>
<text x="203.5" y="40.7">1</text>
<text x="73.7" y="51.7">1</text>
<text x="84.5" y="51.7">21</text>
<text x="93.6" y="51.7">2</text>
<text x="42.6" y="57.2">1</text>
<text x="53.4" y="57.2">21</text>
<text x="62.6" y="57.2">2</text>
<text x="29.6" y="64.5">1</text>
<text x="46.3" y="64.5">1</text>
<text x="55.2" y="64.5">2</text>
<text x="66.3" y="65.5" transform="rotate(-90 66.3 65.5)">2</text>
<text x="70.1" y="64.5">1</text>
<text x="75.4" y="64.5">2</text>
<text x="123.1" y="64.5">1</text>
<text x="132" y="64.5">2</text>
<text x="29.6" y="66.3">2</text>
<text x="29.6" y="68.2">3</text>
<text x="29.6" y="70">4</text>
<text x="79.2" y="67.3" transform="rotate(-90 79.2 67.3)">1</text>
<text x="90.1" y="69.2" transform="rotate(-90 90.1 69.2)">2</text>
<text x="108.5" y="71.8">5</text>
<text x="121.2" y="69.2" transform="rotate(-90 121.2 69.2)">6</text>
<text x="199.9" y="71.8">5</text>
<text x="212.6" y="69.2" transform="rotate(-90 212.6 69.2)">6</text>
<text x="220" y="66.3">1</text>
<text x="229" y="66.3">2</text>
<text x="66.3" y="76.2" transform="rotate(-90 66.3 76.2)">1</text>
<text x="79.2" y="72.6" transform="rotate(-90 79.2 72.6)">2</text>
<text x="90.1" y="74.4" transform="rotate(-90 90.1 74.4)">1</text>
<text x="108.5" y="77.3">3</text>
<text x="128.4" y="73.7">7</text>
<text x="128.4" y="75.5">8</text>
<text x="199.9" y="77.3">3</text>
<text x="219.8" y="73.7">7</text>
<text x="219.8" y="75.5">8</text>
<text x="104.7" y="83.6" transform="rotate(-90 104.7 83.6)">2</text>
<text x="104.7" y="78.3" transform="rotate(-90 104.7 78.3)">1</text>
<text x="128.4" y="79.2">1</text>
<text x="128.4" y="81">2</text>
<text x="135.8" y="82" transform="rotate(-90 135.8 82)">2</text>
<text x="141.4" y="81">1</text>
<text x="152.1" y="81">2</text>
<text x="163.3" y="82" transform="rotate(-90 163.3 82)">2</text>
<text x="196.2" y="83.6" transform="rotate(-90 196.2 83.6)">2</text>
<text x="196.2" y="78.3" transform="rotate(-90 196.2 78.3)">1</text>
<text x="219.8" y="79.2">1</text>
<text x="219.8" y="81">2</text>
<text x="223.6" y="82" transform="rotate(-90 223.6 82)">2</text>
<text x="227.3" y="81">1</text>
<text x="238.1" y="81">2</text>
<text x="240.1" y="83.8" transform="rotate(-90 240.1 83.8)">1</text>
<text x="247.4" y="82" transform="rotate(-90 247.4 82)">1</text>
<text x="256.5" y="82" transform="rotate(-90 256.5 82)">2</text>
<text x="117.6" y="85.4" transform="rotate(-90 117.6 85.4)">4</text>
<text x="156" y="85.6" transform="rotate(-90 156 85.6)">1</text>
<text x="209" y="85.4" transform="rotate(-90 209 85.4)">4</text>
<text x="240.1" y="89" transform="rotate(-90 240.1 89)">2</text>
<text x="247.4" y="87.2" transform="rotate(-90 247.4 87.2)">2</text>
<text x="135.8" y="90.9" transform="rotate(-90 135.8 90.9)">1</text>
<text x="156" y="90.9" transform="rotate(-90 156 90.9)">2</text>
<text x="163.3" y="90.9" transform="rotate(-90 163.3 90.9)">1</text>
<text x="223.6" y="90.9" transform="rotate(-90 223.6 90.9)">1</text>
<text x="256.5" y="90.9" transform="rotate(-90 256.5 90.9)">1</text>
<text x="99.3" y="98.4" transform="rotate(-90 99.3 98.4)">1</text>
<text x="103" y="97.5">1</text>
<text x="111.9" y="97.5">2</text>
<text x="190.8" y="97.5">2</text>
<text x="199.7" y="97.5">1</text>
<text x="99.3" y="107.3" transform="rotate(-90 99.3 107.3)">2</text>
<text x="187" y="103.9" transform="rotate(-90 187 103.9)">1</text>
<text x="187" y="112.8" transform="rotate(-90 187 112.8)">2</text>
</g>
<g font-size="1.7" fill="#004080">
<text x="111.6" y="73">COMP</text>
<text x="122.4" y="74.8" transform="rotate(-90 122.4 74.8)">VCC</text>
<text x="123.4" y="76.7">IDC</text>
<text x="123.5" y="74.8">IPK</text>
<text x="203" y="73">COMP</text>
<text x="213.8" y="74.8" transform="rotate(-90 213.8 74.8)">VCC</text>
<text x="214.8" y="76.7">IDC</text>
<text x="215" y="74.8">IPK</text>
<text x="111.6" y="78.5">TCAP</text>
<text x="118.7" y="82.3" transform="rotate(-90 118.7 82.3)">GND</text>
<text x="121.8" y="80.3">ISWC</text>
<text x="121.9" y="82.2">ISWE</text>
<text x="203" y="78.5">TCAP</text>
<text x="210.2" y="82.3" transform="rotate(-90 210.2 82.3)">GND</text>
<text x="213.3" y="80.3">ISWC</text>
<text x="213.4" y="82.2">ISWE</text>
</g>
<g font-size="1.6" fill="#000080">
<text x="203.9" y="12.6">J9</text>
<text x="235" y="13.3">J2</text>
<text x="235" y="22.5">Mounting_hole</text>
<text x="203.9" y="28">J9</text>
<text x="235" y="28">J1</text>
<text x="203.9" y="33.4">Mounting_hole</text>
<text x="205.7" y="38.9">J7</text>
<text x="235" y="37.1">Mounting_hole</text>
<text x="205.7" y="46.3">Mounting_hole</text>
<text x="76.8" y="50.1">D39</text>
<text x="86.9" y="49">R11</text>
<text x="45.7" y="55.6">D40</text>
<text x="55.8" y="54.5">R10</text>
<text x="76.1" y="57.4">LED_RED_0805</text>
<text x="86.9" y="55.4">1K_0805</text>
<text x="26.5" y="60.9">J2</text>
<text x="45" y="62.9">LED_GREEN_0805</text>
<text x="49.4" y="62.9">F1</text>
<text x="55.8" y="60.9">1K_0805</text>
<text x="73.2" y="62.7">D1</text>
<text x="125.3" y="61.8">R40</text>
<text x="222.2" y="63.6">R41</text>
<text x="48.5" y="70">0.65A_60V</text>
<text x="69.7" y="68.2">MOV1</text>
<text x="69.7" y="70.4">SMBJ36CA</text>
<text x="83.1" y="70">C19</text>
<text x="83.1" y="71.7">470UF_50V</text>
<text x="93.5" y="71.9">C20</text>
<text x="111.6" y="70.2">U3</text>
<text x="125.3" y="69.3">0.5R_1206</text>
<text x="203" y="70.2">U4</text>
<text x="222.2" y="71.1">0.5R_1206</text>
<text x="21" y="75.5">ETB4_5.08_90_GREEN</text>
<text x="93.5" y="74">0.1UF_50V</text>
<text x="108.6" y="81">C32</text>
<text x="108.6" y="82.6">220PF_50V</text>
<text x="143.6" y="78.3">L2</text>
<text x="143.6" y="83.9">330uH_1A_SMALL</text>
<text x="200.1" y="81">C33</text>
<text x="200.1" y="82.6">220PF_50V</text>
<text x="229.5" y="78.3">L3</text>
<text x="229.5" y="83.9">330uH_1A_SMALL</text>
<text x="249.6" y="82.8">C23</text>
<text x="139.2" y="84.7">D35</text>
<text x="139.2" y="86.9">1N5819</text>
<text x="159.9" y="88.3">C18</text>
<text x="159.9" y="90">330UF_16V</text>
<text x="166.6" y="84.7">D33</text>
<text x="166.6" y="86.9">1N4729</text>
<text x="227" y="84.7">D36</text>
<text x="227" y="86.9">1N5819</text>
<text x="244" y="86.5">C34</text>
<text x="244" y="88.1">100UF_25V</text>
<text x="247.8" y="86.5">0.1UF_50V</text>
<text x="259.9" y="84.7">D37</text>
<text x="259.9" y="86.9">1N4744</text>
<text x="105.2" y="94.7">R23</text>
<text x="110.7" y="90.2">MC34063A_SO</text>
<text x="193" y="94.7">R35</text>
<text x="202.1" y="90.2">MC34063A_SO</text>
<text x="101.5" y="101.1">R53</text>
<text x="101.5" y="103">3.6K_0805</text>
<text x="105.2" y="102.2">5.9K_0805</text>
<text x="189.3" y="106.6">R36</text>
<text x="193" y="102.2">16.9K_0805</text>
<text x="189.3" y="108.5">1.96K_0805</text>
</g>
<text font-size="1.6" fill="#00f" x="205.7" y="15">TiePoint</text>
<g font-size="1.6">
<text x="64.9" y="53.6">24VAC</text>
<text x="176.5" y="79.2">+3.3V</text>
<text x="266.1" y="81">+12V</text>
<text x="152.7" y="124.9">24VAC</text>
<text x="145.4" y="128.6">+12V</text>
<text x="165.9" y="131.3">+12V</text>
<text x="165.9" y="127.6">24VAC</text>
<text x="139.9" y="132.2">+3.3V</text>
<text x="165.9" y="135">+3.3V</text>
<text x="165.9" y="142.3">AGND</text>
<text x="165.9" y="138.6">GND</text>
<text x="245.8" y="141">+12V</text>
<text x="218.6" y="145">+12V</text>
<text x="218.6" y="148.7">AGND</text>
<text x="218.6" y="146.9">GND</text>
<text x="205.7" y="165.1">Title</text>
<text x="213.1" y="167">&lt;Title&gt;</text>
<text x="205.7" y="170.6">Size</text>
<text x="207.6" y="172.5">B</text>
<text x="213.1" y="170.6">Document Number</text>
<text x="213.1" y="172.5">&lt;Doc&gt;</text>
<text x="266.1" y="170.6">Rev</text>
<text x="267.9" y="172.5">&lt;RevCode&gt;</text>
<text x="205.7" y="176.1">Date:</text>
<text x="215.3" y="176.1">Wednesday, March 25, 2015</text>
<text x="242.3" y="176.1">Sheet</text>
<text x="251.5" y="176.1">2</text>
<text x="257" y="176.1">of</text>
<text x="262.5" y="176.1">6</text>
</g>
<g font-size=".6">
<text x="28.5" y=".7">5</text>
<text x="83.7" y=".7">4</text>
<text x="139" y=".7">3</text>
<text x="194.2" y=".7">2</text>
<text x="249.4" y=".7">1</text>
<text x=".3" y="19">E</text>
<text x="277.3" y="19">E</text>
<text x=".3" y="54.1">D</text>
<text x="277.3" y="54.1">D</text>
<text x=".3" y="89.2">C</text>
<text x="277.3" y="89.2">C</text>
<text x=".3" y="124.4">B</text>
<text x="277.3" y="124.4">B</text>
<text x=".3" y="159.5">A</text>
<text x="277.3" y="159.5">A</text>
<text x="28.5" y="177.2">5</text>
<text x="83.7" y="177.2">4</text>
<text x="139" y="177.2">3</text>
<text x="194.2" y="177.2">2</text>
<text x="249.4" y="177.2">1</text>
</g>
</svg>
